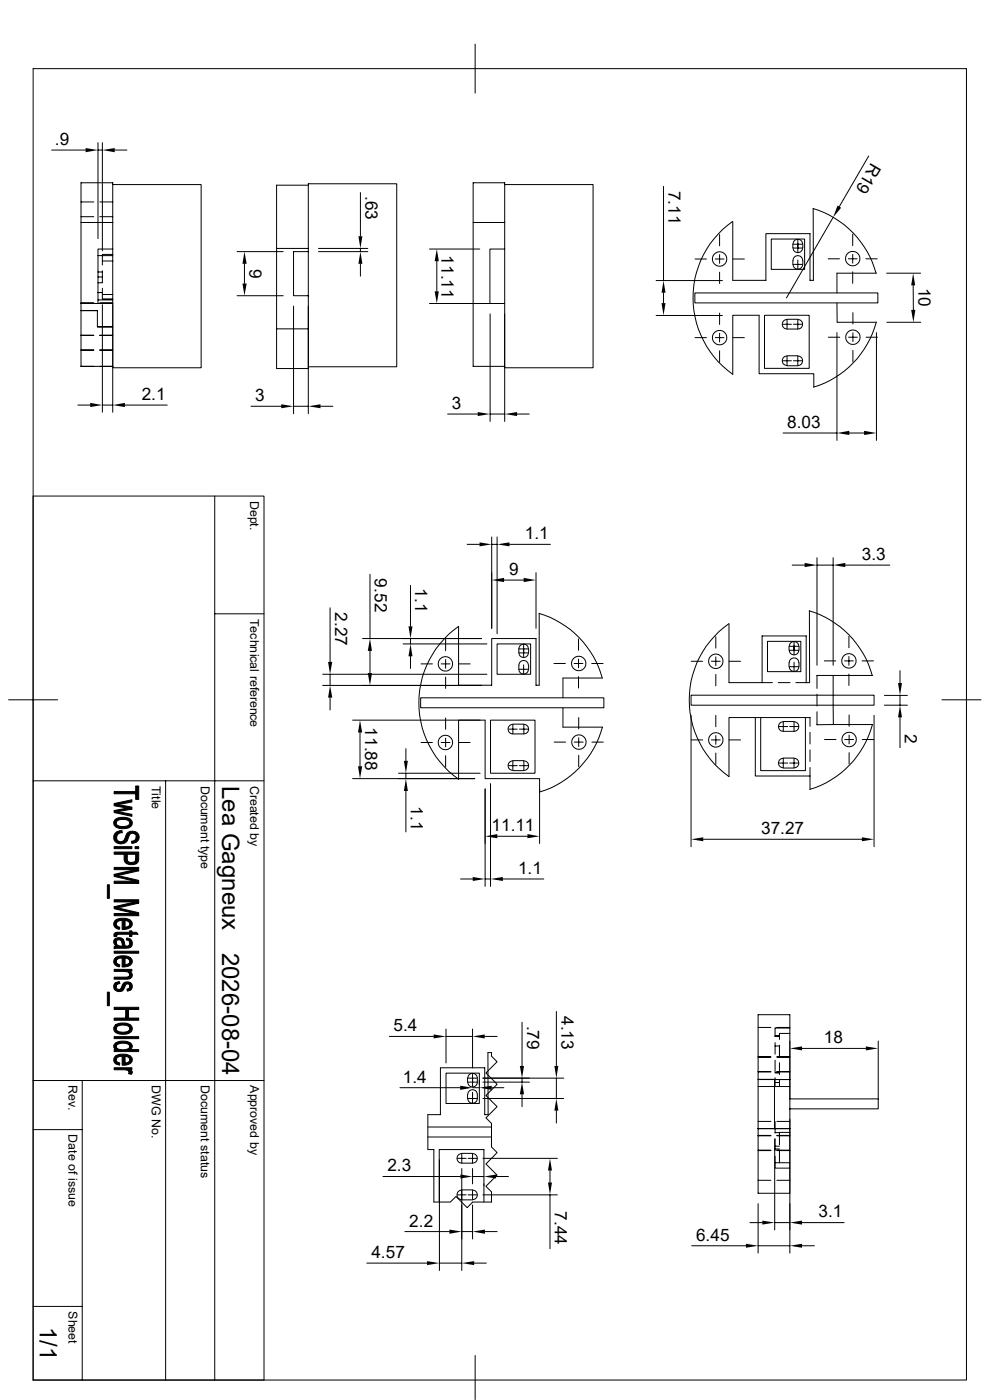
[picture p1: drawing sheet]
<svg xmlns="http://www.w3.org/2000/svg" width="210mm" height="297mm" viewBox="0 0 210 297" stroke-linecap="round" stroke-linejoin="round" font-family="sans-serif">
<g fill="none" stroke="#000" stroke-width=".21">
<path d="M7 14.6h198v278.2h-198zM100.8 9.4v10.4M11 31.8h7.2M20.8 30.3v20.3M20.8 31.8h.9M21.7 30.3v22.9M23.9 39.2h18.8v38.8h-18.8v-.3M24.3 31.8h2.6M58.7 39.3v13.4M58.7 39.3h6.7zM107.1 39.2h18.7v38.8h-18.7v-.3M140.8 39.5v20"/>
<path d="M184.3 33.1l-6.2 10.7M17.2 47.2v-8.4h6.7v8.4M17.2 46h2.7M17.2 42.8h2.7M20.8 60h.9M20.8 54.2h3.1M20.8 58.8h.9M20.8 57.7h.9M21.2 46h2.7M21.2 42.8h2.7M21.7 55.4h2.2M21.7 57.4v2.5"/>
<path d="M23.9 47.2h-6.7v17.2M23.9 54h-2.2v2.2M23.9 47.2v5.6M50.3 53.4h9.8M51.9 56v4.2M58.7 52.7v17.1M58.7 52.7h6.7M65.4 53.4h-3.1v9.3h3.1M65.4 52.7v10M65.4 52.7v-13.7h18.8v38.8h-18.8M67.6 53.4h10.4M67.6 52.7h10.4"/>
<path d="M76.5 40.9v9.2M76.5 52.7v.7M76.5 56v2.6M91.1 52.8h10.7M92.7 55.4v6.4M100.4 47.2v-8.4h6.7v8.4M107.1 47.2h-6.7v17.2M107.1 47.2v5.6M139.2 59.5h14M147.4 54.9h2.5M151.7 54.9h1.9M152.7 49.7v2.5"/>
<path d="M152.7 54v1.9M152.7 57.7v2.5M155.4 47a19.8 19.8 0 0 0 0 32.4v-12.5h5.6v12.4h11.6v2.8M155.4 54.9h2.5M163.6 50.7h7.1v6.4h-7.1zM168.2 51.8v.8M168.2 55.2v.9M168.2 52.6a1.02 1.02 0 0 0 1 1 1.02 1.02 0 0 0 1.1-1M168.2 56.1a1.02 1.02 0 0 0 1 1 1.02 1.02 0 0 0 1.1-1M168.2 51.8a1.02 1.02 0 0 1 1-1 1.02 1.02 0 0 1 1.1 1M168.2 55.2a1.02 1.02 0 0 1 1-1 1.02 1.02 0 0 1 1.1 1M168.3 51.8h1.9"/>
<path d="M168.3 52.6h1.9M168.3 56.1h1.9M169.2 50.9v2.7M169.2 55.2v1.8M170.3 51.8v.8M170.3 55.2v.9M172.5 44.2a19.7 19.7 0 0 1 13.3 13.8M172.5 44.2l.1 15.3h-.8v-9.9h-9.3v9.9h-7.1v-12.5M175.7 54.9h2.4M176.7 46.1l-9.9 17.1M180 54.9h1.8M180.9 49.7v2.4"/>
<path d="M180.9 54v1.8M180.9 57.7v2.4M183.7 54.9h2.4M185.9 58h-8.4v4.1M188.1 58h7.2M17.2 64.4h6.7v-11.6h-3.1v11.6M17.2 65.9h3.5v3.4h3.2h-3.2M17.2 64.4v13.3h6.7M17.2 64.3h2.7M17.2 65.9h3.5M17.2 74.3h2.7M17.2 71.2h2.7"/>
<path d="M17.2 71.1h2.7M20.8 62.1h.9M20.8 63.6h3.1M21.2 64.3h2.7M21.2 74.3h2.7M21.2 71.2h2.7M21.2 71.1h2.7M21.7 61.2v2.2h2.2M21.7 62.5h2.2M21.7 64.6v22.9M23.9 64.4v13.3M23.9 64.6v22.9"/>
<path d="M50.3 62.7h9.8M58.7 69.8h6.7v8.4h-6.7zM62.3 64.9v22.9M65.4 62.7v25.1M91.1 64.4h10.7M100.4 64.4h6.7v-11.6h-3.2v11.6M100.4 64.4v13.3h6.7M104 66.6v22.8M107.1 64.4v13.3M107.1 66.6v22.8M139.2 66.9h14M140.8 62.1v2.2"/>
<path d="M147.4 62.1h38.8v2.2h-38.8zM147.4 71.6h2.5M151.7 71.6h1.9M152.7 66.4v2.4M152.7 70.7v1.9M152.7 74.4v2.4M155.4 71.6h2.5M162.2 66.9h9.5v11.2h-9.5zM166 68.8h1.9M166 76.5h1.9M167 67.8a1.02 1.02 0 0 0-1.1 1 1.02 1.02 0 0 0 1.1 1h2.2a1.02 1.02 0 0 0 1.1-1 1.02 1.02 0 0 0-1.1-1M167 75.5a1.02 1.02 0 0 0-1.1 1.1 1.02 1.02 0 0 0 1.1 1"/>
<path d="M167 67.7h2.2M167 75.5h2.2M167 67.9v1.8M167 75.6v1.9M167 77.6h2.2M168.3 68.8h1.9M168.3 76.5h1.9M169.2 67.9v1.8M169.2 75.6v1.9M169.2 75.5a1.02 1.02 0 0 1 1.1 1 1.02 1.02 0 0 1-1.1 1.1M175.7 71.5h2.4M177.5 70.6v22.8"/>
<path d="M177.5 64.3l.1 4.1h8.3M180 71.5h1.9M180.9 66.3v2.4M180.9 70.6v1.9M180.9 74.3v2.5M183.7 71.5h2.4M185.9 68.4a19.8 19.8 0 0 1-13.3 13.7M185.9 70.6v22.8M188.1 68.4h7.2M193.7 60.5l.1 5.2M16.5 85.9h2.6M21.7 85.9h2.2"/>
<path d="M26.5 85.9h9M53.3 86.2h6.3M62.3 86.2h3.1M68 86.2h2.6M95 87.8h6.3M104 87.8h3.1M109.7 87.8h2.6M166.1 91.9h11.4M180.2 91.9h3.1M7 105.2h49v187.6h-49M45.6 105.2v187.6M99.1 115.5h2.6"/>
<path d="M104.3 113.9v19.4M104.3 115.5h1.2M105.5 113.9v20.6M108.1 115.5h8.7M168.1 119.9h2.6M173.3 118.3v22.8M173.3 119.9h3.4M176.7 118.3v22.8M179.3 119.9h9.5M45.6 130.2h10.4M70 128.9v11.5M76.9 135.5h25.3"/>
<path d="M78.5 121.8v13.7M78.5 138.1v4.7M85.5 136.6h17.8M87.1 124.2v8.7M87.1 135.5v1.1M87.1 139.2v2.6M94.5 135.6v2.4M94.5 139.9v1.9M105.5 136.6h7.1v6.4h-7.1zM106.9 123.1h4.2M110.2 137.7h1.8M110.2 138.5h1.8"/>
<path d="M111.1 136.7v2.7M112.1 137.7a1.02 1.02 0 0 0-1-1 1.02 1.02 0 0 0-1 1 1.58 1.58 0 0 0 .5 1.7 1.02 1.02 0 0 0 1.5-.9M112.1 137.7v.8M113.7 121.5v11.8M114.3 130.1a19.7 19.7 0 0 1 13.5 13.7M114.4 130.1v15.3h-.7v-9.9h-9.4v9.9h-7v-12.5a19.8 19.8 0 0 0 0 32.4v-12.5h5.6v12.4h11.6v2.8a19.7 19.7 0 0 0 13.3-13.7h-8.4v-4.1M122.7 135.6v2.4M122.7 139.8v1.9M151.8 135.1v2.4M151.8 139.4v1.8M154.6 132.3a19.8 19.8 0 0 0 0 32.5v-12.6h5.6M154.6 132.3v12.5h9.3"/>
<path d="M162.8 136.1h7.1v6.4h-7.1zM167.4 137.1v.8M167.4 137.9a1.02 1.02 0 0 0 1 1 1.02 1.02 0 0 0 1.1-1M167.4 137.1a1.02 1.02 0 0 1 1-1 1.02 1.02 0 0 1 1.1 1M167.5 137.1h1.9M167.5 138h1.9M168.4 136.2v2.7M169.5 137.1v.8M171.7 129.6a19.7 19.7 0 0 1 13.3 13.7M171.7 129.6v15.2h-2.9M180.1 135v2.4M180.1 139.3v1.8"/>
<path d="M1.8 148.5h10.4M68.5 145.4h33.7M68.5 143h34.8M70 143v2.4M70 148v2.6M74.8 152.8h27.1M76.4 155.4v7.2M86.1 158.8v2.6M89.2 148h38.9v2.2h-38.9zM89.3 140.8h2.4M89.3 157.5h2.4M93.6 140.8h1.9"/>
<path d="M93.6 157.5h1.9M94.5 143.6v2.5M94.5 152.3v2.4M94.5 156.6v1.9M97.3 140.8h2.4M97.3 157.5h2.4M104.1 152.8h9.4v11.2h-9.4zM107.9 154.7h1.8M108.8 153.8v1.8M108.8 153.6h2.3M108.8 153.7a1.02 1.02 0 0 0-1 1 1.02 1.02 0 0 0 1 1h2.3a1.02 1.02 0 0 0 1-1 1.02 1.02 0 0 0-1-1M110.2 142h1.8"/>
<path d="M110.2 154.7h1.9M111.1 141.1v1.8M111.1 153.8v1.8M112.1 141.1a1.02 1.02 0 0 0-1-1 1.02 1.02 0 0 0-1 1 1.61 1.61 0 0 0 .5 1.8 1.02 1.02 0 0 0 1.5-.9M112.1 141.1v.9M117.5 140.8h2.4M117.6 157.4h2.4M121.8 140.8h1.9M121.8 157.4h1.9M122.7 143.6v2.4M122.8 152.2v2.4M122.8 156.5v1.9"/>
<path d="M125.5 140.8h2.4M125.6 157.4h2.4M127.8 143.8h-8.4v4.2M146.6 147.5h38.8v2.1h-38.8zM146.6 151.8v27.8M146.6 140.3h2.5M146.6 157h2.5M150.9 140.3h1.9M150.9 157h1.9M151.8 143.1v2.4M151.8 151.8v2.4M151.8 156v1.9"/>
<path d="M151.8 159.8v2.4M154.6 140.3h2.5M154.6 157h2.5M160.2 152.2v12.4h11.6v2.9M160.2 152.2h1.2M161.4 152.2h9.5v11.3h-9.5zM161.7 144.8v-9.9h9.3v9.9M165.1 144.8h2.5M165.2 154.1h1.9M166.2 153.1h2.2M166.2 153.1a1.02 1.02 0 0 0-1.1 1 1.02 1.02 0 0 0 1.1 1.1h2.2a1.02 1.02 0 0 0 1.1-1.1 1.02 1.02 0 0 0-1.1-1M166.2 153.2v1.9"/>
<path d="M167.4 140.6v.8M167.4 141.4a1.02 1.02 0 0 0 1 1.1 1.02 1.02 0 0 0 1.1-1.1M167.4 140.6a1.02 1.02 0 0 1 1-1 1.02 1.02 0 0 1 1.1 1M167.5 141.4h1.9M167.5 154.1h1.9M168.4 140.5v1.9M168.4 153.2v1.9M169.5 140.6v.8M170.9 152.2h.9v1.9M171.8 155.4v2.4M171.8 159.1v2.4M173.3 147.3v2.5"/>
<path d="M173.3 151v2.8l3.5-.1M174.9 140.2h2.4M174.9 156.9h2.4M176.7 143.3l.1 10.4M176.8 153.7h8.3M179.2 140.2h1.8M179.2 156.9h1.9M180.1 143v2.4M180.1 151.7v2.4M180.1 156v1.8M180.1 159.7v2.4M182.9 140.2h2.4"/>
<path d="M182.9 156.9h2.4M185.1 153.7a19.8 19.8 0 0 1-13.3 13.8M185.1 143.3h-11.8v2.7M185.4 151.8v27.8M187.6 147.5h4.9M187.6 149.6h4.9M190.9 142.3v2.6M190.9 147.5v2.1M190.9 152.2v6.4M199.8 148.5h8.3M7 165.7h49M35.1 165.7v127.1"/>
<path d="M74.8 165.2h25.9M84.5 164h17.4M86.1 164v1.2M86.1 167.8v8.7M94.5 160.3v2.4M102.9 167.4v20.6M104.1 166.2v21.8M105.5 177.4h6.4M107.9 162.4h1.8M108.8 161.5v1.9M108.8 161.4h2.3M108.8 161.4a1.02 1.02 0 0 0-1 1.1 1.02 1.02 0 0 0 1 .9"/>
<path d="M108.8 163.5h2.3M110.2 162.4h1.9M111.1 161.4a1.02 1.02 0 0 1 1 1 1.02 1.02 0 0 1-1 1M111.1 161.5v1.9M114.5 167.4v11.5M122.8 160.2v2.4M149.2 178.1h33.6M165.2 161.9h1.9M166.2 160.8h2.2M166.2 160.9a1.04 1.04 0 0 0-1.1 1 1.04 1.04 0 0 0 1.1 1h2.2a1.02 1.02 0 0 0 1.1-1 1.02 1.02 0 0 0-1.1-1M166.2 161v1.8M167.5 161.9h1.9"/>
<path d="M168.4 161v1.8M171.8 162.8v1.8M97.7 186.5h2.6M102.9 186.5h1.2M106.7 186.5h8.7M82.6 219.9h9.4M94.6 218.3v7.2M94.6 219.9h5.6M100.2 218.3v8.3M102.8 219.9h2.7M110.7 216.9v9.2M118 214.6v11.5"/>
<path d="M160.8 215.3h6.8v13.7h-6.8zM160.8 218h2.7M164.4 219.8h1M164.8 218h2.8M167.6 219.2h-2.2v1.3M167.6 218.1h-3.2v1.8M7 239.6h10.4M7 229.2h49M17.4 229.2v63.6M84.8 230.8h12.8M90.8 239.1h13.5M94.6 227.7h7.1v6.4h-7.1z"/>
<path d="M99.2 228.7v.9M99.2 232.2v.8M99.2 228.7a1.02 1.02 0 0 1 1-1 1.02 1.02 0 0 1 1.1 1 1.61 1.61 0 0 1-.5 1.8 1.02 1.02 0 0 1-1.6-.9M99.2 232.2a1.02 1.02 0 0 1 1-1 1.02 1.02 0 0 1 1.1 1 1.61 1.61 0 0 1-.5 1.7 1.02 1.02 0 0 1-1.6-.9M99.3 228.7h1.9M99.3 229.6h1.9M99.3 233h1.9M100.2 231.7v2.3M100.2 230.8h1.5M100.2 227.8v2.7M101.7 229.2v.8M102.4 229.6h9.9"/>
<path d="M102.4 233h17.2M104.3 230.8h2.6M110.7 228.7v.9M110.7 232.2v2.6M118 228.7v4.3M118 235.6v2.7M119.6 228.7h-17.2M160.8 239.4v13.8h6.8v-13.8M160.8 237.9h2.7M160.8 230.5h3.6M160.8 239.4h.1M160.8 227.4h2.7"/>
<path d="M160.8 224.3h2.7M160.8 227.3h2.7M160.8 224.2h2.7M164.3 239.4h-3.5h6.8M164.3 229v10.4M164.4 228.6v1.9h1M164.4 221.2v2.4M164.4 224.9v2.5M164.4 237.9v2.5M164.4 227.6h1M164.4 229.7h1M164.4 221.9h1"/>
<path d="M164.8 237.9h2.8M164.8 227.4h2.8M164.8 224.3h2.8M164.8 227.3h2.8M164.8 224.2h2.8M165.4 221.7v2.5M165.4 225.5v2.5M165.4 229.2v1.3M165.4 230.5h2.2M167.6 237.4v28.5M167.6 235.2v4.2h-3.3M167.6 233.1h18.7v2.1h-18.7z"/>
<path d="M167.6 229h-6.8v10.4M167.6 220.9v12.2M167.6 239.4h.1M170.1 222.4h13.6M186.3 220.9v12.1M81.2 249.6h16.5M90.8 241.2h13.5M90.8 243.8v-7.3h2.6v-10h9.4v10h.7v-13.2h.8v.8l1.2 1.2-2.4 2.3 2.4 2.4-2.4 2.4 2.4 2.4-2.4 2.4 1.2 1.1v5l1.2 1.2-2.4 2.4 2.4 2.4-2.4 2.4 1.2 1.2v2.1h-4l-1.2 1.2-2.4-2.4-1.2 1.2h-3.5v-11.1h-1.2M93.2 255v-11.1h9.5v11.1M93.2 246v23.5M97 245.7h1.9M97 253.5h1.9"/>
<path d="M98 247.9v21.6M98 244.7h2.2M98 252.4h2.2M98 252.5a1.02 1.02 0 0 0-1.1 1 1.02 1.02 0 0 0 1.1 1M98 244.8v1.9M98 254.6h2.2M99.3 245.7h1.9M99.3 253.5h1.9M100.2 247.9v3.3M100.2 249.6h2.5M100.2 244.7a1.02 1.02 0 0 1 1.1 1 1.02 1.02 0 0 1-1.1 1.1h-2.2a1.02 1.02 0 0 1-1.1-1.1 1.02 1.02 0 0 1 1.1-1M100.2 252.5a1.02 1.02 0 0 1 1.1 1 1.02 1.02 0 0 1-1.1 1"/>
<path d="M100.2 255.7v7.1M100.2 244.8v1.9M100.2 252.6v1.8M102.4 245.7h15.8M102.4 253.5h15.8M105.2 249.6h2.7M116.7 248.3v2.6M116.7 253.5v11.4M159.1 259.4h2.6M160.8 250.4h2.7M160.8 244h2.7M160.8 240.9h2.7"/>
<path d="M160.8 244.1h2.7M160.8 241h2.7M160.8 255.4v10.5M164.3 241.6v19.3M164.3 259.4h3.3M164.4 245.3v2.5h3.2M164.4 241.6v2.5M164.4 246.7h1M164.4 243.8h1M164.4 243.2h1M164.4 240.3h1M164.8 250.4h2.8"/>
<path d="M164.8 244h2.8M164.8 240.9h2.8M164.8 244.1h2.8M164.8 241h2.8M165.4 244.1v2.6h2.2M167.6 240.2h-2.2v2.7M170.1 259.4h9M7 277.2h10.4M77.8 268h12.8M85.9 261.3h9.4M93.2 268h4.8M98 261.3h2.2"/>
<path d="M100.6 268h2.6M102.9 261.3h2.6M146.7 264.3h11.5M160.8 264.3h6.8M170.1 264.3h2.7M100.8 287.6v9.3"/>
<circle cx="152.7" cy="55" r="1.53"/>
<circle cx="180.9" cy="54.9" r="1.53"/>
<circle cx="152.7" cy="71.6" r="1.53"/>
<circle cx="180.9" cy="71.6" r="1.53"/>
<circle cx="94.5" cy="140.9" r="1.53"/>
<circle cx="94.5" cy="157.5" r="1.53"/>
<circle cx="122.8" cy="140.8" r="1.53"/>
<circle cx="122.8" cy="157.4" r="1.53"/>
<circle cx="151.9" cy="140.3" r="1.53"/>
<circle cx="151.9" cy="157" r="1.53"/>
<circle cx="180.1" cy="140.2" r="1.53"/>
<circle cx="180.1" cy="156.9" r="1.53"/>
</g>
<g fill="#000" stroke="#000" stroke-width=".21">
<path d="M24.7 176.5l1.2-.3 .1 .5a1.1 1.1 0 0 0-1.3 1z" fill-rule="evenodd"/>
<path d="M24.6 173.7a3.2 3.2 0 0 1 2.9 0v.9a1.56 1.56 0 0 0-2-.7l-.6 .2-.3 .5z" fill-rule="evenodd"/>
<path d="M24.2 170.5l3.8 .7v.5l-3.8-.8z" fill-rule="evenodd"/>
<path d="M24.2 170.5l3.8-.8v.4l-3 .6z" fill-rule="evenodd"/>
<path d="M24.2 172l2.9-.6 .9 .3-2.9 .5z" fill-rule="evenodd"/>
<path d="M24.2 172l3.8 .8v.4l-3.8-.8z" fill-rule="evenodd"/>
<path d="M24.4 173.9l.2-.2v.9a1.45 1.45 0 0 0 2 .7l.8-.4 .1-1.2a1.07 1.07 0 0 1 .5 1.3 1.07 1.07 0 0 1-1.1 .7 2.22 2.22 0 0 1-2.8-.9l.1-.5z" fill-rule="evenodd"/>
<path d="M27.9 178.5l.8-.3 .2-.6v1l-1 .3z" fill-rule="evenodd"/>
<path d="M24.2 167.9h4.6v-1.1h.6v2.8h-.6v-1.2h-4.6z" fill-rule="evenodd"/>
<path d="M24.5 176.7l.2-.2v1.2a.96 .96 0 0 0 1.1 .9 .96 .96 0 0 0 .8-1.1 1.45 1.45 0 0 1 1.5-1.2 1.45 1.45 0 0 1 1.4 1.4l-.2 .6-.4 .3v-1a.83 .83 0 0 0-.8-.8 .83 .83 0 0 0-.8 .8 1.57 1.57 0 0 1-1.7 1.4 1.57 1.57 0 0 1-1.5-1.6z" fill-rule="evenodd"/>
<path d="M22.8 187.7h.4v2.9h-.4z" fill-rule="evenodd"/>
<path d="M24.3 198l.5-.2v.9h-.6z" fill-rule="evenodd"/>
<path d="M24.4 195.3l.2-.1v.9l.3 .4 .5 .2v.4a1.12 1.12 0 0 1-1.1-.6 1.12 1.12 0 0 1 .1-1.2z" fill-rule="evenodd"/>
<path d="M24.4 199.1a1.41 1.41 0 0 1 1.8 .2l-.1 1.4-.1-.1a1.17 1.17 0 0 0-.8-1.2 .51 .51 0 0 0-.6 .5v.8a.99 .99 0 0 1-.2-1.6z" fill-rule="evenodd"/>
<path d="M24.7 195.1a3.4 3.4 0 0 1 2.8 .1v.8l-.2-.5-.8-.2v1.8l-.6 .1v-1.9l-.8 .1-.4 .3-.1 .3z" fill-rule="evenodd"/>
<path d="M26.9 199l.7 .2-.1 .9a.6 .6 0 0 0-.7-.7z" fill-rule="evenodd"/>
<path d="M24.2 179.6h3.8v.4h-3.8z" fill-rule="evenodd"/>
<path d="M26.5 195.3v1.4h.1l.8-.4 .1-1.1a1.02 1.02 0 0 1 .5 1.1 1.02 1.02 0 0 1-1 .8h-.5z" fill-rule="evenodd"/>
<path d="M26.9 181.2v.9a.96 .96 0 0 0 .9 .9 .96 .96 0 0 0 1-.7v-.2v1.2a2.59 2.59 0 0 1-1.9-.1z" fill-rule="evenodd"/>
<path d="M24.8 197.8h2.7v-.3h.5v.3h.9l.4 .4h-1.3v.5h-.5v-.5h-2.4l-.3 .1v.2z" fill-rule="evenodd"/>
<path d="M24.2 180.8h5.2v1.8l-.6 .7v-2.1h-1.9v2l-.4-.4-.2-.3v-1.3h-2.1z" fill-rule="evenodd"/>
<path d="M24.2 185.5l5.2 1.3v.6l-.8-.5-4.4-1z" fill-rule="evenodd"/>
<path d="M24.2 185.5l4.5-1 .7 .2-4.5 1.1z" fill-rule="evenodd"/>
<path d="M24.2 192.4l5.2 1.2v.7l-.8-.5-4.4-1z" fill-rule="evenodd"/>
<path d="M24.2 192.4l4.5-1.1 .7 .3-4.5 1z" fill-rule="evenodd"/>
<path d="M28.7 179.6h.7v.4h-.7z" fill-rule="evenodd"/>
<path d="M24.2 186.9h4.4l.8 .5h-5.2z" fill-rule="evenodd"/>
<path d="M24.2 184h5.2v.7l-.7-.2h-4.5z" fill-rule="evenodd"/>
<path d="M24.2 193.8h4.4l.8 .5h-5.2z" fill-rule="evenodd"/>
<path d="M24.2 190.9h5.2v.7l-.7-.3h-4.5z" fill-rule="evenodd"/>
<path d="M22.8 210.5h.4v2.9h-.4z" fill-rule="evenodd"/>
<path d="M24.2 201.8h5.2v.4h-5.2z" fill-rule="evenodd"/>
<path d="M24.2 219.9h5.2v.4h-5.2z" fill-rule="evenodd"/>
<path d="M24.6 199.9l.1 .8h-.1z" fill-rule="evenodd"/>
<path d="M24.3 203.3l.3-.2v1l.3 .4 .5 .2v.4a1.12 1.12 0 0 1-1.1-.6 1.12 1.12 0 0 1 0-1.2z" fill-rule="evenodd"/>
<path d="M24.6 208.4l.7-.2 .1 .5-.6 .2-.2 .4z" fill-rule="evenodd"/>
<path d="M24.7 203a3.4 3.4 0 0 1 2.8 .1v.9l-.2-.5-.8-.3v1.9h-.6v-1.9l-.8 .2-.4 .3-.1 .3z" fill-rule="evenodd"/>
<path d="M24.6 217.3a3.6 3.6 0 0 1 2.9 0v.9a1.15 1.15 0 0 0-1.4-.7l-1.1 .2-.4 .5z" fill-rule="evenodd"/>
<path d="M27.4 206l.2 .1-.1 .7z" fill-rule="evenodd"/>
<path d="M24.4 208.6l.2-.2v.9a.62 .62 0 0 0 .7 .6 .62 .62 0 0 0 .6-.7 1.12 1.12 0 0 1 1.7-.8l-.1 .9a.51 .51 0 0 0-.5-.6 .51 .51 0 0 0-.5 .6 1.17 1.17 0 0 1-1.6 1.1 1.17 1.17 0 0 1-.5-1.8z" fill-rule="evenodd"/>
<path d="M24.2 205.7h3.8v.3h-.6v.5l-.1-.2-.6-.2h-2.5z" fill-rule="evenodd"/>
<path d="M24.7 200.2l.5 .5h.9l.1-1.4 .2 .8a.56 .56 0 0 0 .5 .6 .56 .56 0 0 0 .6-.4l.1-1.1a1.1 1.1 0 0 1 .4 1.4 1.1 1.1 0 0 1-1.3 .6l-2.5 .1v-.5l.5-.1z" fill-rule="evenodd"/>
<path d="M26.5 203.2v1.5h.1l.8-.4 .1-1.2a1.02 1.02 0 0 1 .5 1.2 1.02 1.02 0 0 1-1 .7l-.5 .1z" fill-rule="evenodd"/>
<path d="M24.2 207.3h2.5a.68 .68 0 0 0 .8-.5l.1-.7a.87 .87 0 0 1 .4 1.1 .87 .87 0 0 1-1.1 .5h-2.7z" fill-rule="evenodd"/>
<path d="M27.6 208.4a.97 .97 0 0 1 .4 1.2 .97 .97 0 0 1-1 .7l-.1-.5a.52 .52 0 0 0 .6-.5z" fill-rule="evenodd"/>
<path d="M24.4 217.5l.2-.2v.9a1.54 1.54 0 0 0 2.1 .7l.7-.4 .1-1.2a1.1 1.1 0 0 1 .5 1.4 1.1 1.1 0 0 1-1.2 .7 2.15 2.15 0 0 1-2.6-.9l-.1-.5z" fill-rule="evenodd"/>
<path d="M24.2 216h2.5l.6-1.8v1.8h2.1v.5h-5.2z" fill-rule="evenodd"/>
<path d="M24.2 213.7h5.2v.5h-2.1l-.6 1.8v-1.8h-2.5z" fill-rule="evenodd"/>
<path d="M24.3 221.4l.3-.2 .1 1.5-.6-.5v-.4z" fill-rule="evenodd"/>
<path d="M24.4 224.1l.2-.2v1.1l.3 .3 .5 .2v.5a1.12 1.12 0 0 1-1.1-.6 1.12 1.12 0 0 1 .1-1.3z" fill-rule="evenodd"/>
<path d="M24.6 223.9a3.6 3.6 0 0 1 2.9 0v.9l-.2-.5-.8-.2v1.9h-.6v-1.9l-.9 .2-.3 .2-.1 .4z" fill-rule="evenodd"/>
<path d="M24.2 226.5h3.8v.4h-.6v.6a1.13 1.13 0 0 0-1.2-.6h-2z" fill-rule="evenodd"/>
<path d="M24.6 221.2a3.2 3.2 0 0 1 3.3 .3l.2 .5-.2 .4-.3 .3-.1-.7a1.64 1.64 0 0 0-2.1-.6l-.6 .3-.2 .3z" fill-rule="evenodd"/>
<path d="M26.5 224.1v1.5l.9-.4 .1-1.3a1.04 1.04 0 0 1 .5 1.2 1.04 1.04 0 0 1-1 .8l-.5 .1z" fill-rule="evenodd"/>
<path d="M27.4 226.9l.3 .1a.48 .48 0 0 1 .4 .4 .48 .48 0 0 1-.2 .5l-.6-.1z" fill-rule="evenodd"/>
<path d="M24.2 222.7h.5v-.5a2.17 2.17 0 0 0 2.8 0v-.2l.1 .7h1.8v.4h-5.2z" fill-rule="evenodd"/>
</g>
<g fill="#000">
<path d="M18.2 31.4l2.6 .4-2.6 .5zM21.7 31.8l2.6-.4v.9zM51.9 53.4l.4 2.6h-.9zM76.5 53.4l.4 2.6h-.9zM76 50.1h.9l-.4 2.6zM92.7 52.8l.4 2.6h-.9zM177.7 43.6l.7 .5-1.7 2zM51.4 60.2h.9l-.4 2.5zM92.2 61.8h.9l-.4 2.6zM140.3 64.3h.9l-.4 2.6zM140.8 59.5l.4 2.6h-.9zM193.7 58l.4 2.5h-.8z"/>
<path d="M193.3 65.7h.9l-.4 2.7zM19.1 85.5l2.6 .4-2.6 .5zM23.9 85.9l2.6-.4v.9zM59.6 85.8l2.7 .4-2.7 .4zM65.4 86.2l2.6-.4v.8zM101.3 87.4l2.7 .4-2.7 .5zM107.1 87.8l2.6-.4v.9zM177.5 91.9l2.7-.5v.9zM183.3 91.4l2.6 .5-2.6 .4zM101.7 115.1l2.6 .4-2.6 .4zM105.5 115.5l2.6-.4v.8zM170.7 119.4l2.6 .5-2.6 .4z"/>
<path d="M176.7 119.9l2.6-.5v.9zM78.5 135.5l.4 2.6h-.9zM87.1 136.6l.4 2.6h-.8zM86.7 132.9h.8l-.4 2.6zM104.3 123.1l2.6-.5v.9zM111.1 122.6l2.6 .5-2.6 .4zM70 145.4l.5 2.6h-.9zM69.6 140.4h.9l-.5 2.6zM76.4 152.8l.4 2.6h-.9zM78 142.8h.9l-.4 2.6zM190.5 144.9h.8l-.4 2.6zM190.9 149.6l.4 2.6h-.8z"/>
<path d="M75.9 162.6h.9l-.4 2.6zM85.7 161.4h.8l-.4 2.6zM86.1 165.2l.4 2.6h-.8zM102.9 177.4l2.6-.4v.8zM111.9 177l2.6 .4-2.6 .4zM146.6 178.1l2.6-.5v.9zM182.8 177.6l2.6 .5-2.6 .4zM100.3 186.1l2.6 .4-2.6 .4zM104.1 186.5l2.6-.4v.8zM92 219.5l2.6 .4-2.6 .4zM100.2 219.9l2.6-.4v.8zM97.6 230.3l2.6 .5-2.6 .4z"/>
<path d="M101.7 230.8l2.6-.5v.9zM110.7 229.6l.5 2.6h-.9zM110.3 226.1h.9l-.5 2.6zM118 233l.4 2.6h-.8zM117.6 226.1h.8l-.4 2.6zM167.6 222.4l2.5-.4v.8zM183.7 222l2.6 .4-2.6 .4zM97.7 249.2l2.5 .4-2.5 .4zM102.7 249.6l2.5-.4v.8zM116.7 245.7l.4 2.6h-.9zM116.2 250.9h.9l-.4 2.6zM161.7 259l2.6 .4-2.6 .4z"/>
<path d="M167.6 259.4l2.5-.4v.8zM90.6 267.5l2.6 .5-2.6 .4zM95.3 260.9l2.7 .4-2.7 .4zM98 268l2.6-.5v.9zM100.2 261.3l2.7-.4v.8zM158.2 263.9l2.6 .4-2.6 .4zM167.6 264.3l2.5-.4v.8z"/>
</g>
<g font-size="5.1">
<text x="47.1" y="166.7" transform="rotate(90 47.1 166.7)">Lea Gagneux</text>
<text x="47.1" y="202.1" transform="rotate(90 47.1 202.1)">2026-08-04</text>
<text x="8.4" y="281.4" transform="rotate(90 8.4 281.4)">1/1</text>
</g>
<g font-size="3.6">
<text x="11.6" y="30.8">.9</text>
<text x="184.8" y="34.3" transform="rotate(120 184.8 34.3)">R19</text>
<text x="77.6" y="41.6" transform="rotate(90 77.6 41.6)">.63</text>
<text x="141.8" y="40.4" transform="rotate(90 141.8 40.4)">7.11</text>
<text x="53" y="57.1" transform="rotate(90 53 57.1)">9</text>
<text x="93.7" y="54.2" transform="rotate(90 93.7 54.2)">11.11</text>
<text x="194.8" y="61" transform="rotate(90 194.8 61)">10</text>
<text x="30.1" y="84.9">2.1</text>
<text x="54.1" y="85.1">3</text>
<text x="95.8" y="86.7">3</text>
<text x="167" y="90.8">8.03</text>
<text x="111.3" y="114.4">1.1</text>
<text x="182.8" y="118.8">3.3</text>
<text x="79.5" y="122.7" transform="rotate(90 79.5 122.7)">9.52</text>
<text x="88.1" y="124.8" transform="rotate(90 88.1 124.8)">1.1</text>
<text x="108" y="122">9</text>
<text x="71.1" y="129.9" transform="rotate(90 71.1 129.9)">2.27</text>
<text x="77.5" y="154.3" transform="rotate(90 77.5 154.3)">11.88</text>
<text x="192" y="155.7" transform="rotate(90 192 155.7)">2</text>
<text x="87.2" y="171" transform="rotate(90 87.2 171)">1.1</text>
<text x="104.3" y="176.4">11.11</text>
<text x="161.5" y="177">37.27</text>
<text x="109.9" y="185.5">1.1</text>
<text x="119.1" y="215.6" transform="rotate(90 119.1 215.6)">4.13</text>
<text x="83.5" y="218.8">5.4</text>
<text x="111.8" y="217.6" transform="rotate(90 111.8 217.6)">.79</text>
<text x="174.8" y="221.3">18</text>
<text x="85.5" y="229.7">1.4</text>
<text x="82.2" y="248.5">2.3</text>
<text x="117.7" y="257" transform="rotate(90 117.7 257)">7.44</text>
<text x="86.8" y="260.3">2.2</text>
<text x="147.7" y="263.2">6.45</text>
<text x="173.7" y="258.3">3.1</text>
<text x="78.8" y="266.9">4.57</text>
</g>
<g font-size="2.6">
<text x="53.1" y="106.3" transform="rotate(90 53.1 106.3)">Dept.</text>
<text x="53.1" y="131.3" transform="rotate(90 53.1 131.3)">Technical reference</text>
<text x="32.2" y="166.7" transform="rotate(90 32.2 166.7)">Title</text>
<text x="42.6" y="166.7" transform="rotate(90 42.6 166.7)">Document type</text>
<text x="53.1" y="166.7" transform="rotate(90 53.1 166.7)">Created by</text>
<text x="14.5" y="230.2" transform="rotate(90 14.5 230.2)">Rev.</text>
<text x="32.2" y="230.2" transform="rotate(90 32.2 230.2)">DWG No.</text>
<text x="42.6" y="230.2" transform="rotate(90 42.6 230.2)">Document status</text>
<text x="53.1" y="230.2" transform="rotate(90 53.1 230.2)">Approved by</text>
<text x="14.5" y="240.7" transform="rotate(90 14.5 240.7)">Date of issue</text>
<text x="14.5" y="278.2" transform="rotate(90 14.5 278.2)">Sheet</text>
</g>
</svg>
